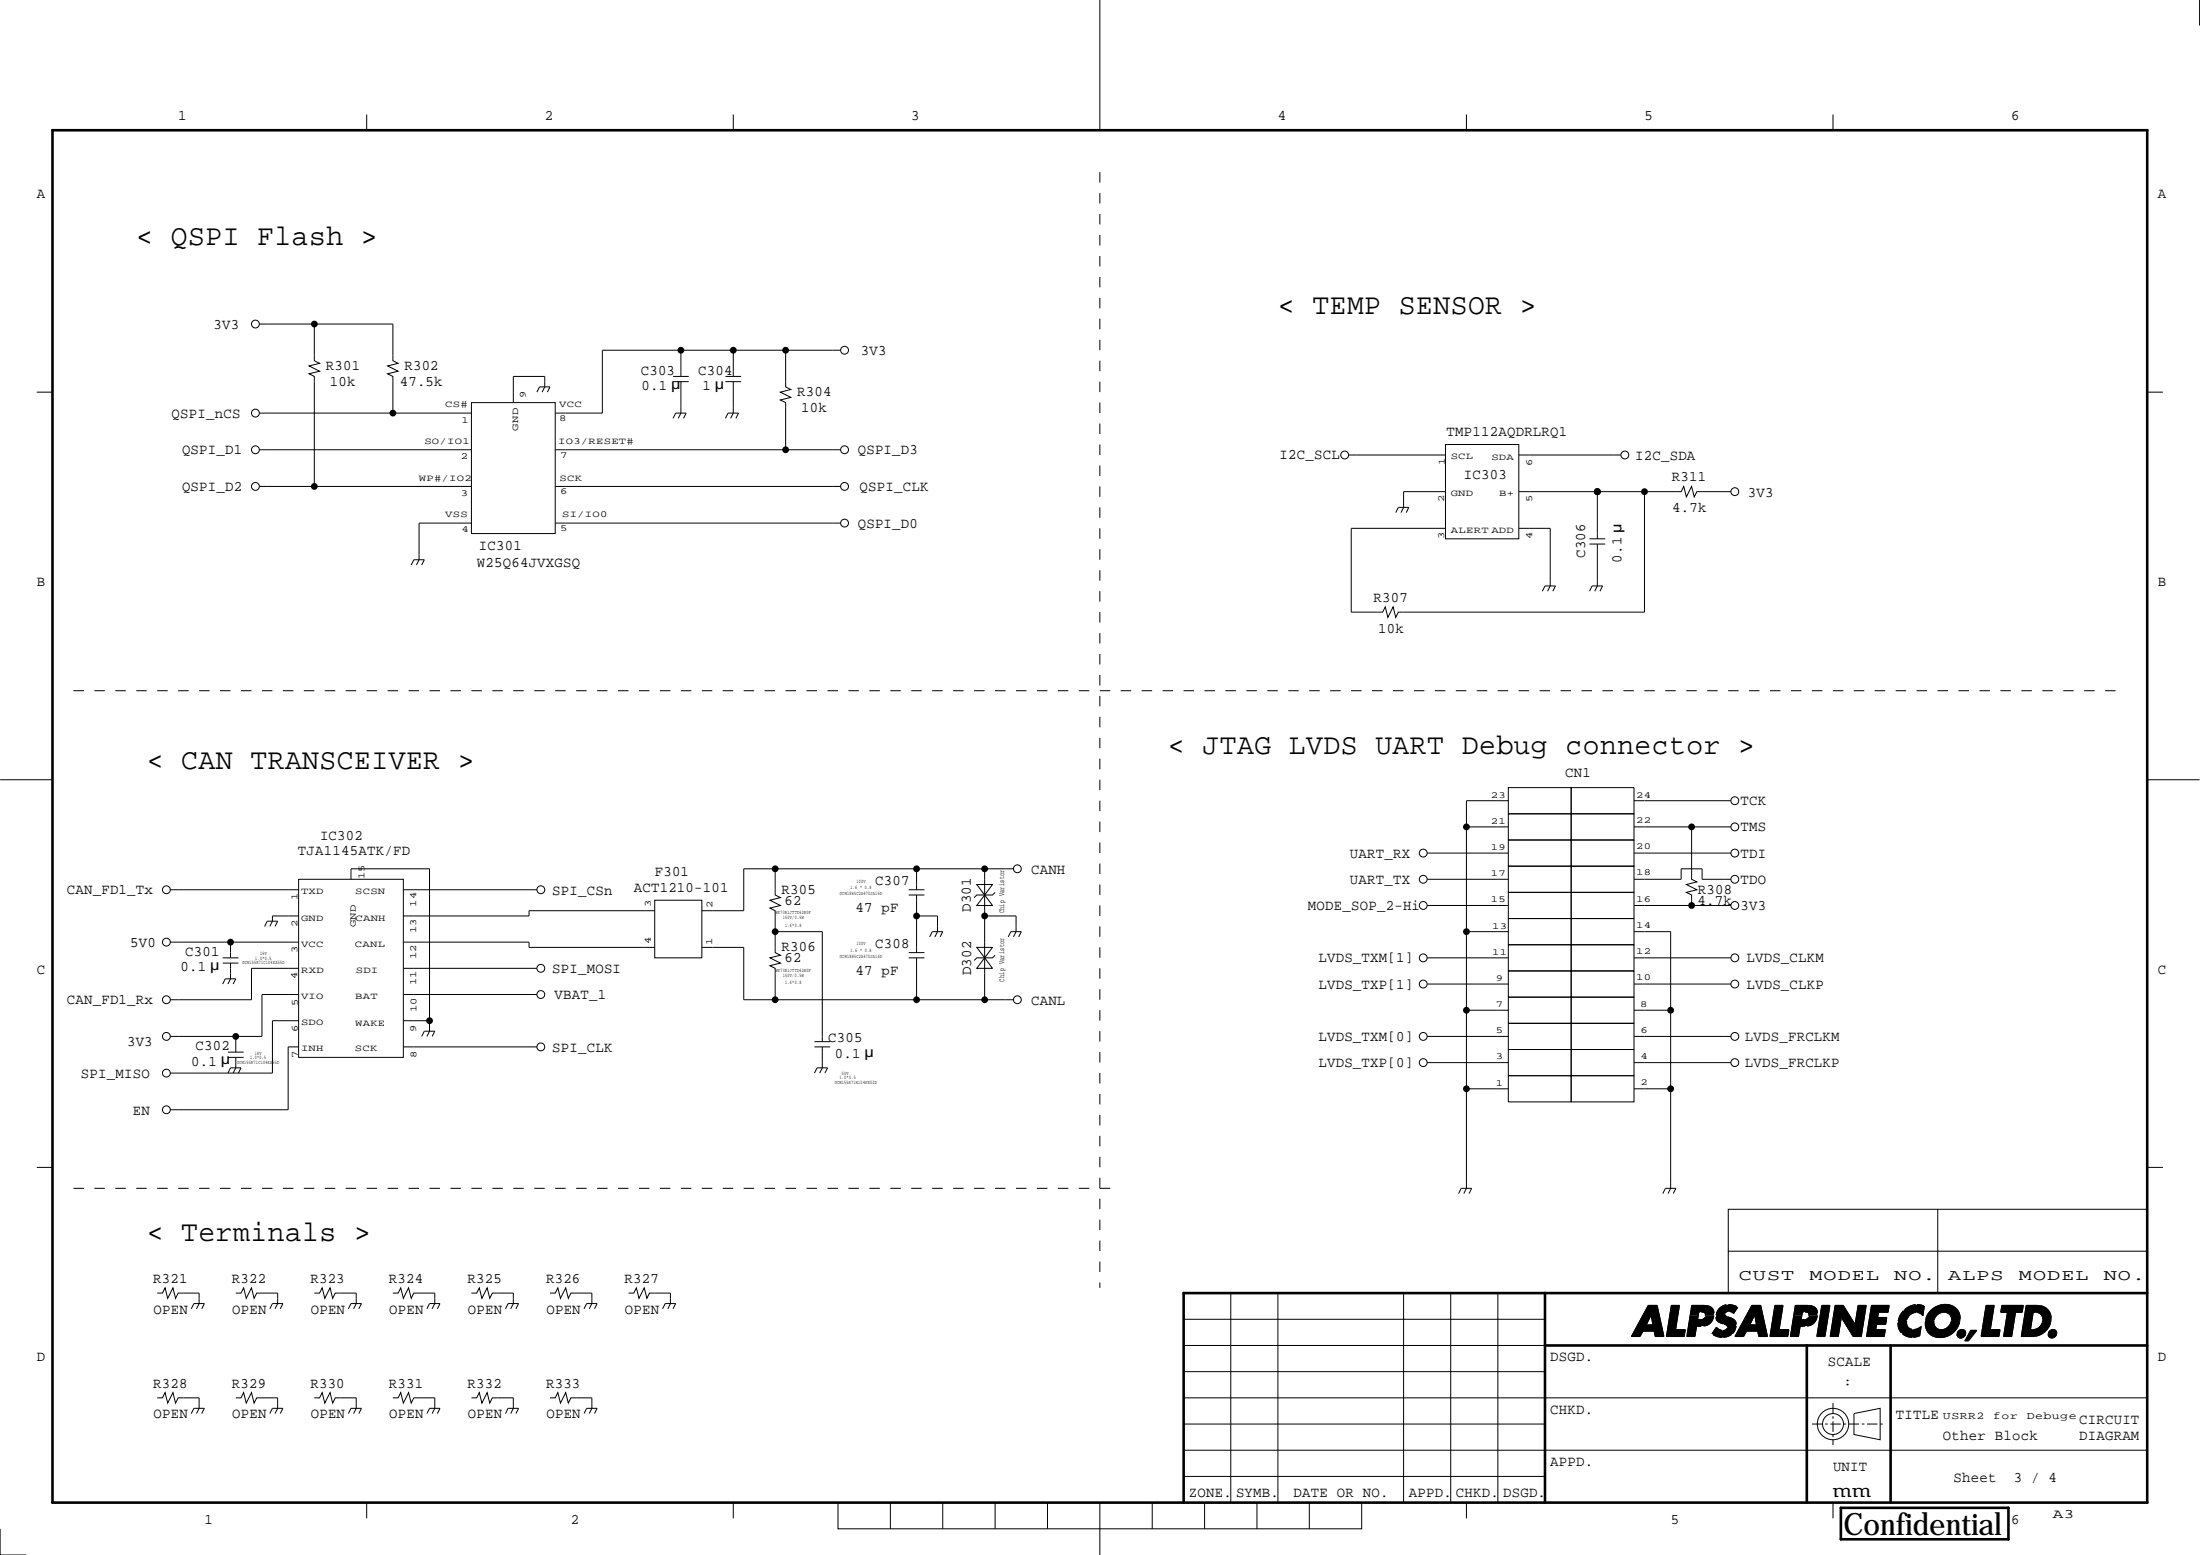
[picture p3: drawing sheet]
<svg xmlns="http://www.w3.org/2000/svg" width="297mm" height="210mm" viewBox="0 0 297 210" stroke-linecap="round" stroke-linejoin="round" font-family="sans-serif">
<g fill="#000">
<path d="M7 17.4h.2l.1 .2v185.2l-.2 .2-.2-.2v-185.2zM6.9 17.5l.2-.1h282.8l.2 .2-.2 .2h-282.8l-.2-.1zM289.8 17.4h.2l.1 .2v185.2l-.2 .2-.2-.2v-185.2zM159.7 174.5l.1-.1 .2 .1v28.3l-.2 .2-.2-.2zM159.7 174.4h130.2l.2 .1-.2 .2h-130.1l-.2-.2zM208.5 174.4h.2l.1 .1v28.3l-.2 .2-.2-.2v-28.3zM222.5 176.2h1.2l.5 2h-1.1l-.2-.7-.3 .7h-1.1zM228.4 176.2h1.7a1.11 1.11 0 0 1 1.3 1.4h-1.1l-.1-.3-.1-.1-.7-.1-.1 .5h-1.1zM236.5 176.2h1.2l.5 2h-1.2l-.1-.7-.3 .7h-1.1zM242.4 176.2h1.7a1.11 1.11 0 0 1 1.3 1.4h-1.2v-.3l-.1-.1-.7-.1-.1 .5h-1.1zM260.8 176.8a2.35 2.35 0 0 1 3.7 .4l.1 .6v.5h-1.1a1.09 1.09 0 0 0-.7-1.1 1.09 1.09 0 0 0-1.3 .3l-.3 .4-.1 .4h-1.1a2.4 2.4 0 0 1 .8-1.5zM273.6 176.2a3.5 3.5 0 0 1 2.7 .4 1.75 1.75 0 0 1 .6 1.7h-1.1a.99 .99 0 0 0-1.3-1.2l-.2 1.2h-1.1z"/>
<path d="M208.4 181.5l.2-.1h81.3l.2 .2-.2 .2h-81.3l-.2-.1zM221.5 178.2h1.1l-.3 .6h.9l-.1-.6h1.1l.5 2.2h-1.2l-.2-.7h-1.5l-.4 .7h-1.1zM225.7 176.2h1.1l-.6 3.3h1.3l-.1 .9h-2.4zM228.2 177.6h1.1l-.1 .5a.76 .76 0 0 0 1.1-.5h1.1a1.54 1.54 0 0 1-1.7 1.4h-.6l-.3 1.4h-1zM232.1 176.7a2.05 2.05 0 0 1 2.5-.3l-.5 .9a.69 .69 0 0 0-1.2 .1 1.03 1.03 0 0 0 .9 .5 1.18 1.18 0 0 1 .2 2 2.17 2.17 0 0 1-2.9 .1l.6-.8a.85 .85 0 0 0 1.5 0l-.1-.4a1.76 1.76 0 0 1-1.4-.8l.1-.8zM235.5 178.2h1.1l-.4 .6h1l-.2-.6h1.2l.4 2.2h-1.1l-.2-.7h-1.5l-.4 .7h-1.1zM239.6 176.2h1.1l-.5 3.3h1.3l-.1 .9h-2.4zM242.2 177.6h1.1l-.1 .5a.76 .76 0 0 0 1-.5h1.2a1.53 1.53 0 0 1-1.7 1.4h-.7l-.2 1.4h-1.1zM243.9 181.5h.1l.1 .1v21.2l-.1 .2-.2-.2v-21.2zM246 176.2h1.1l-.7 4.2h-1.1zM247.8 176.2h1.1l1.6 2.6 .4-2.6h1.1l-.7 4.2h-1.1l-1.6-2.6-.4 2.6h-1.1zM252.7 176.2h2.4l-.2 .9h-1.3l-.1 .7h1.2l-.1 1h-1.2l-.1 .7h1.3l-.2 .9h-2.4z"/>
<path d="M255.1 181.5l.2-.1 .1 .2v21.2l-.1 .2-.2-.2zM257 176.9a2.46 2.46 0 0 1 2.8-.6l-.2 1.3a1.25 1.25 0 0 0-1.8-.1 1.25 1.25 0 0 0 0 1.8 1.32 1.32 0 0 0 1.6-.3l-.2 1.3a2.01 2.01 0 0 1-2.6-.5 2.01 2.01 0 0 1 .2-2.7zM260 178.3h1.1a1.1 1.1 0 0 0 .8 1.2 1.1 1.1 0 0 0 1.3-.5l.3-.7h1.1a2.59 2.59 0 0 1-4.2 1.6 1.99 1.99 0 0 1-.4-1.6zM264.4 179.7a.56 .56 0 0 1 1 .1 .56 .56 0 0 1-.5 .8 .52 .52 0 0 1-.6-.3 .52 .52 0 0 1 .1-.6zM266.1 179.6h.8l-1.1 1.4h-.5zM268.2 176.2h1l-.5 3.3h1.3l-.1 .9h-2.4zM270.3 176.2h2.9l-.2 .9h-.9l-.5 3.3h-1.1l.5-3.3h-.9zM273.2 178.3h1.1l-.2 1.2a1.4 1.4 0 0 0 1.7-1.2h1.1a2.57 2.57 0 0 1-2.4 2.1h-1.6zM276.7 179.7a.56 .56 0 0 1 1 .1 .56 .56 0 0 1-.5 .8 .52 .52 0 0 1-.6-.3 .52 .52 0 0 1 .1-.6zM6.9 202.7h.2h282.8l.2 .1-.2 .2h-282.8l-.2-.1zM248.4 203.5l.2-.1 .1 .1v4.3l-.2 .2-.1-.2zM248.4 203.5l.1-.1h22.7l.2 .1-.2 .2h-22.7l-.1-.1z"/>
<path d="M248.4 207.7l.1-.1h22.7l.2 .2-.2 .2h-22.7l-.1-.1zM271.1 203.4h.2l.1 .1v4.3l-.2 .2-.2-.2v-4.3z"/>
<circle cx="42.4" cy="43.7" r=".46"/>
<circle cx="53" cy="55.8" r=".46"/>
<circle cx="91.9" cy="47.3" r=".46"/>
<circle cx="99" cy="47.3" r=".46"/>
<circle cx="106.1" cy="47.3" r=".46"/>
<circle cx="42.4" cy="65.7" r=".46"/>
<circle cx="106.1" cy="60.7" r=".46"/>
<circle cx="215.7" cy="66.4" r=".46"/>
<circle cx="222" cy="66.4" r=".46"/>
<circle cx="104.7" cy="117.3" r=".46"/>
<circle cx="123.8" cy="117.3" r=".46"/>
<circle cx="132.9" cy="117.3" r=".46"/>
<circle cx="198" cy="111.6" r=".46"/>
<circle cx="228.4" cy="111.6" r=".46"/>
<circle cx="31.1" cy="127.2" r=".46"/>
<circle cx="31.8" cy="139.9" r=".46"/>
<circle cx="58" cy="137.8" r=".46"/>
<circle cx="104.7" cy="135" r=".46"/>
<circle cx="104.7" cy="125.8" r=".46"/>
<circle cx="123.8" cy="135" r=".46"/>
<circle cx="123.8" cy="123.6" r=".46"/>
<circle cx="132.9" cy="123.6" r=".46"/>
<circle cx="132.9" cy="135" r=".46"/>
<circle cx="198" cy="125.8" r=".46"/>
<circle cx="198" cy="136.4" r=".46"/>
<circle cx="225.6" cy="136.4" r=".46"/>
<circle cx="228.4" cy="122.2" r=".46"/>
<circle cx="198" cy="147" r=".46"/>
<circle cx="225.6" cy="147" r=".46"/>
</g>
<g fill="none" stroke="#000" stroke-width=".14">
<path d="M148.5 -.1v17.7M297 0v3.4M49.5 15.5v2.1M99 15.5v2.1M198 15.5v2.1M247.5 15.5v2.1M148.5 23.2v1.5M148.5 26.1v1.4M148.5 28.9v1.4M148.5 31.7v1.4M148.5 34.5v1.5M148.5 37.4v1.4"/>
<path d="M5 52.9h2.1M35 43.7h18v5l.8 .3-1.5 .4 1.5 .7-1.5 .4 .7 .3v5M35 55.8h28.7M42.4 43.7v5l.7 .3-1.4 .4 1.4 .7-1.4 .4 .7 .3v14.9M63.7 54.3h11.3v17.7h-11.3zM72.5 52.9l.3-.7h1.5l-.4 .7M73.2 52.9l.4-.7v-1.4h-4.3v3.5M90.9 56.5l.3-.7h1.4l-.3 .7M90.9 50.8h2.1M90.9 51.5h2.1M91.9 47.3v3.5M91.9 51.5v4.3l-.3 .7"/>
<path d="M97.9 56.5l.4-.7h1.4l-.3 .7M97.9 50.8h2.2M97.9 51.5h2.2M99 47.3v3.5M99 51.5v4.3l-.3 .7M106.1 47.3v4.9l.7 .4-1.4 .3 1.4 .7-1.4 .4 .7 .3v6.4M113.5 47.3h-32.2v8.5h-6.3M148.5 40.2v1.4M148.5 43v1.4M148.5 45.9v1.4M148.5 48.7v1.4M148.5 51.5v1.4"/>
<path d="M148.5 54.3v1.5M148.5 57.2v1.4M289.9 52.9h2.1M35 60.7h28.7M35 65.7h28.7M55.5 76.3l.4-.7h1.4l-.4 .7M63.7 70.6h-7.1v5l-.4 .7M75 60.7h38.5M75 65.7h38.5M75 70.6h38.5M148.5 60v1.4M148.5 62.8v1.4"/>
<path d="M148.5 65.7v1.4M148.5 68.5v1.4M148.5 71.3v1.4M148.5 74.1v1.5M148.5 77v1.4M148.5 79.8v1.4M182.1 61.4h13.1M188.4 69.2l.4-.7h1.4l-.3 .7M195.2 60h9.9v12.7h-9.9zM195.2 66.4h-5.7v2.1l-.3 .7M205.1 66.4h21.9l.3-.7 .4 1.4 .7-1.4 .4 1.4 .3-.7h4.6M205.1 61.4h13.8"/>
<path d="M205.1 71.3h4.2v7.8l-.3 .7M208.2 79.8l.4-.7h1.4l-.3 .7M214.6 72.7h2.1M214.6 73.4h2.1M214.6 79.8l.4-.7h1.4l-.4 .7M215.7 66.4v6.3M215.7 73.4v5.7l-.4 .7M222 66.4v16.2h-33.2l-.4 .7-.3-1.4-.7 1.4-.4-1.4-.3 .7h-4.3v-11.3h12.8M9.9 93.2h1.4M12.7 93.2h1.5M15.6 93.2h1.4M18.4 93.2h1.4"/>
<path d="M21.2 93.2h1.4M24.1 93.2h1.4M26.9 93.2h1.4M29.7 93.2h1.4M32.5 93.2h1.5M35.4 93.2h1.4M38.2 93.2h1.4M41 93.2h1.4M43.9 93.2h1.4M46.7 93.2h1.4M49.5 93.2h1.4M52.3 93.2h1.4"/>
<path d="M55.2 93.2h1.4M58 93.2h1.4M60.8 93.2h1.4M63.6 93.2h1.5M66.5 93.2h1.4M69.3 93.2h1.4M72.1 93.2h1.4M75 93.2h1.4M77.8 93.2h1.4M80.6 93.2h1.4M83.4 93.2h1.5M86.3 93.2h1.4"/>
<path d="M89.1 93.2h1.4M91.9 93.2h1.4M94.8 93.2h1.4M97.6 93.2h1.4M100.4 93.2h1.4M103.2 93.2h1.5M106.1 93.2h1.4M108.9 93.2h1.4M111.7 93.2h1.4M114.6 93.2h1.4M117.4 93.2h1.4M120.2 93.2h1.4"/>
<path d="M123 93.2h1.4M125.9 93.2h1.4M128.7 93.2h1.4M131.5 93.2h1.4M134.3 93.2h1.5M137.2 93.2h1.4M140 93.2h1.4M142.8 93.2h1.4M145.7 93.2h1.4M148.5 93.2h1.4M148.5 82.6v1.4M148.5 85.5v1.4"/>
<path d="M148.5 88.3v1.4M148.5 91.1v1.4M148.5 93.9v1.5M148.5 96.8v1.4M148.5 99.6v1.4M151.3 93.2h1.4M154.1 93.2h1.5M157 93.2h1.4M159.8 93.2h1.4M162.6 93.2h1.4M165.5 93.2h1.4M168.3 93.2h1.4"/>
<path d="M171.1 93.2h1.4M173.9 93.2h1.5M176.8 93.2h1.4M179.6 93.2h1.4M182.4 93.2h1.4M185.3 93.2h1.4M188.1 93.2h1.4M190.9 93.2h1.4M193.7 93.2h1.4M196.6 93.2h1.4M199.4 93.2h1.4M202.2 93.2h1.4"/>
<path d="M205 93.2h1.5M207.9 93.2h1.4M210.7 93.2h1.4M213.5 93.2h1.4M216.4 93.2h1.4M219.2 93.2h1.4M222 93.2h1.4M224.8 93.2h1.5M227.7 93.2h1.4M230.5 93.2h1.4M233.3 93.2h1.4M236.2 93.2h1.4"/>
<path d="M239 93.2h1.4M241.8 93.2h1.4M244.6 93.2h1.5M247.5 93.2h1.4M250.3 93.2h1.4M253.1 93.2h1.4M256 93.2h1.4M258.8 93.2h1.4M261.6 93.2h1.4M264.4 93.2h1.4M267.3 93.2h1.4M270.1 93.2h1.4"/>
<path d="M272.9 93.2h1.4M275.7 93.2h1.5M278.6 93.2h1.4M281.4 93.2h1.4M284.2 93.2h1.4M0 105.3h7.1M40.3 118.7h14.2v24h-14.2zM47.4 118.7v-1.4h10.6v21.9l-.4 .7M104.7 117.3v3.5l.7 .4-1.4 .3 1.4 .7-1.4 .4 .7 .3v5.7l.7 .3-1.4 .4 1.4 .7-1.4 .4 .7 .3v4.3M123.8 117.3v2.8M131.9 119.4h2.1l-1.1 1.4zM132.9 117.3v17.7"/>
<path d="M136.8 117.3h-36.4v5.6h-5.6M148.5 102.4v1.4M148.5 105.2v1.5M148.5 108.1v1.4M148.5 110.9v1.4M148.5 113.7v1.4M148.5 116.6v1.4M148.5 119.4v1.4M192.7 118.7h11M192.7 115.2h11M198 111.6h5.7M203.7 106.3h8.4v3.6h-8.4z"/>
<path d="M203.7 109.9h8.4v3.5h-8.4zM203.7 116.9h8.4v3.6h-8.4zM203.7 113.4h8.4v3.5h-8.4zM203.7 108.1h-5.7v52.3l-.4 .7M212.1 116.9h8.5v3.6h-8.5zM212.1 106.3h8.5v3.6h-8.5zM212.1 109.9h8.5v3.5h-8.5zM212.1 113.4h8.5v3.5h-8.5zM220.6 118.7h6.4v-1.4h2.8v1.4h3.9M220.6 115.2h13.1M220.6 111.6h13.1M220.6 108.1h13.1"/>
<path d="M228.4 111.6v7.1l.7 .3-1.4 .4 1.4 .7-1.4 .4 .7 .3v1.4M289.9 105.3h7.1M23 127.2h17.3M23 120.1h17.3M30.1 132.8l.3-.7h1.4l-.3 .7M30.1 129.3h2.1M30.1 130h2.1M31.1 127.2v2.1M31.1 130v2.1l-.3 .7M31.8 139.9v2.1M35.7 125.1l.4-.8h1.4l-.4 .8M40.3 134.2h-4.9v5.7h-12.4"/>
<path d="M40.3 130.7h-6.3v4.3h-11M40.3 123.6h-3.5v.7l-.4 .8M40.3 137.8h-3.5v7.1h-13.8M54.5 127.2h16.9v.7h17M54.5 120.1h18M54.5 134.2h18M54.5 130.7h18M54.5 137.8h3.5M56.9 139.9l.4-.7h1.4l-.4 .7M88.4 121.5h6.4v7.8h-6.4zM88.4 122.9h-17v.7h-16.9M94.8 127.9h5.6v7.1h36.4"/>
<path d="M104.7 125.8h6.3v14.8M122.7 120.1h2.1M122.7 120.8h2.1M122.7 129.3h2.1M122.7 128.6h2.1M123.8 120.8v7.8M123.8 129.3v5.7M123.8 123.6h2.8v2.2l-.4 .7M125.5 126.5l.4-.7h1.4l-.4 .7M131.9 127.9h2.1l-1.1 1.4zM132.9 120.8l1.1 1.4h-2.1zM132.9 129.3l1.1 1.4h-2.1z"/>
<path d="M132.9 123.6h4.3v2.2l-.4 .7M134.4 120.5l-.4 .3h-2.1l-.4 .4M134.4 128.9l-.4 .4h-2.1l-.4 .4M136.1 126.5l.4-.7h1.4l-.4 .7M148.5 122.2v1.4M148.5 125v1.5M148.5 127.9v1.4M148.5 130.7v1.4M148.5 133.5v1.4M148.5 136.4v1.4M148.5 139.2v1.4M192.7 139.9h11"/>
<path d="M192.7 129.3h11M192.7 132.8h11M192.7 122.2h11M198 125.8h5.7M198 136.4h5.7M203.7 124h8.4v3.5h-8.4zM203.7 134.6h8.4v3.5h-8.4zM203.7 120.5h8.4v3.5h-8.4zM203.7 131.1h8.4v3.5h-8.4zM203.7 127.5h8.4v3.6h-8.4zM203.7 138.1h8.4v3.6h-8.4zM212.1 131.1h8.5v3.5h-8.5z"/>
<path d="M212.1 120.5h8.5v3.5h-8.5zM212.1 134.6h8.5v3.5h-8.5zM212.1 124h8.5v3.5h-8.5zM212.1 138.1h8.5v3.6h-8.5zM212.1 127.5h8.5v3.6h-8.5zM220.6 139.9h13.1M220.6 125.8h5v34.6l-.4 .7M220.6 129.3h13.1M220.6 132.8h13.1M220.6 122.2h13.1M220.6 136.4h5M5 157.6h2.1"/>
<path d="M30.8 144.9l.3-.8h1.4l-.3 .8M30.8 142h2.1M30.8 142.7h2.1M31.8 142.7v1.4l-.3 .8M40.3 141.3h-1.4v8.5h-15.9M54.5 141.3h18M110 144.9l.3-.8h1.4l-.3 .8M110 141.3h2.1M110 140.6h2.1M111 141.3v2.8l-.3 .8M148.5 142v1.4M148.5 144.8v1.5"/>
<path d="M148.5 147.7v1.4M148.5 150.5v1.4M148.5 153.3v1.4M148.5 156.2v1.4M148.5 159v1.4h1.4M192.7 143.4h11M198 147h5.7M203.7 145.2h8.4v3.5h-8.4zM203.7 141.7h8.4v3.5h-8.4zM212.1 145.2h8.5v3.5h-8.5zM212.1 141.7h8.5v3.5h-8.5zM220.6 143.4h13.1"/>
<path d="M220.6 147h5M289.9 157.6h2.1M9.9 160.4h1.4M12.7 160.4h1.5M15.6 160.4h1.4M18.4 160.4h1.4M21.2 160.4h1.4M21.2 174.5h.7l.4-.7 .3 1.5 .7-1.5 .4 1.5 .4-.8h2.8v1.5l-.4 .7M24.1 160.4h1.4M25.8 176.7l.4-.7h1.4l-.4 .7M26.9 160.4h1.4M29.7 160.4h1.4"/>
<path d="M31.8 174.5h.7l.4-.7 .3 1.5 .8-1.5 .3 1.5 .4-.8h2.8v1.5l-.4 .7M32.5 160.4h1.5M35.4 160.4h1.4M36.4 176.7l.4-.7h1.4l-.4 .7M38.2 160.4h1.4M41 160.4h1.4M42.4 174.5h.7l.4-.7 .4 1.5 .7-1.5 .3 1.5 .4-.8h2.8v1.5l-.4 .7M43.9 160.4h1.4M46.7 160.4h1.4M47 176.7l.4-.7h1.4l-.4 .7M49.5 160.4h1.4M52.3 160.4h1.4"/>
<path d="M53 174.5h.8l.3-.7 .4 1.5 .7-1.5 .3 1.5 .4-.8h2.8v1.5l-.4 .7M55.2 160.4h1.4M57.6 176.7l.4-.7h1.4l-.3 .7M58 160.4h1.4M60.8 160.4h1.4M63.6 160.4h1.5M63.7 174.5h.7l.3-.7 .4 1.5 .7-1.5 .3 1.5 .4-.8h2.8v1.5l-.3 .7M66.5 160.4h1.4M68.2 176.7l.4-.7h1.4l-.3 .7M69.3 160.4h1.4M72.1 160.4h1.4M74.3 174.5h.7l.3-.7 .4 1.5 .7-1.5 .3 1.5 .4-.8h2.8v1.5l-.3 .7"/>
<path d="M75 160.4h1.4M77.8 160.4h1.4M78.9 176.7l.3-.7h1.4l-.3 .7M80.6 160.4h1.4M83.4 160.4h1.5M84.9 174.5h.7l.3-.7 .4 1.5 .7-1.5 .3 1.5 .4-.8h2.8v1.5l-.3 .7M86.3 160.4h1.4M89.1 160.4h1.4M89.5 176.7l.3-.7h1.4l-.3 .7M91.9 160.4h1.4M94.8 160.4h1.4M97.6 160.4h1.4"/>
<path d="M100.4 160.4h1.4M103.2 160.4h1.5M106.1 160.4h1.4M108.9 160.4h1.4M111.7 160.4h1.4M114.6 160.4h1.4M117.4 160.4h1.4M120.2 160.4h1.4M123 160.4h1.4M125.9 160.4h1.4M128.7 160.4h1.4M131.5 160.4h1.4"/>
<path d="M134.3 160.4h1.5M137.2 160.4h1.4M140 160.4h1.4M142.8 160.4h1.4M145.7 160.4h1.4M148.5 161.8v1.4M148.5 164.6v1.5M148.5 167.5v1.4M148.5 170.3v1.4M148.5 173.1v.7M159.8 178.1h48.8M166.2 174.5v28.3"/>
<path d="M172.5 174.5v28.3M189.5 174.5v28.3M195.9 174.5v28.3M196.9 161.1l.4-.7h1.4l-.4 .7M202.2 174.5v28.3M222.5 176.2h1.2l1 4.2h-1.2l-.2-.7h-1.5l-.4 .7h-1.1zM222.9 177.5l.3 1.3h-.9zM224.5 161.1l.4-.7h1.4l-.4 .7M225.7 176.2h1.1l-.6 3.3h1.3l-.1 .9h-2.4zM229.6 177.1h-.2l-.2 1a.9 .9 0 0 0 1-.3M229.7 177.1l.5 .1 .1 .4M231.4 177.6a1.5 1.5 0 0 1-1.4 1.4"/>
<path d="M231.4 177.3a1.09 1.09 0 0 0-1.3-1.1h-1.7l-.6 4.2h1l.3-1.4h.6M231.7 177.8a.95 .95 0 0 0 1 .9M232.5 179.6l-.4-.1-.4-.3-.6 .8M232.7 178.7l.4 .2 .1 .3M232.9 177.4v.2l.3 .1M233.1 176.1a1.64 1.64 0 0 0-1.4 1.4M233.2 179.3l-.2 .2-.4 .1M233.3 177.8a1.17 1.17 0 0 1 1.1 1M233.4 176.1l1.1 .3M233.4 177l-.3 .1-.2 .2M234.4 179l-.2 .6-.3 .4M234.6 176.4l-.5 .9-.6-.3"/>
<path d="M236.5 176.2h1.2l.9 4.2h-1.1l-.2-.7h-1.5l-.4 .7h-1.1zM236.9 177.5h.1M236.9 177.5l.3 1.3h-1zM239.6 176.2h1.1l-.5 3.3h1.3l-.1 .9h-2.4zM243.5 177.1h-.1l-.2 1a.9 .9 0 0 0 1-.3M243.7 177.1l.5 .1v.4M245.4 177.6a1.5 1.5 0 0 1-1.4 1.4M245.4 177.3a1.09 1.09 0 0 0-1.3-1.1h-1.7l-.7 4.2h1.1l.2-1.4h.7M246 176.2h1.1l-.7 4.2h-1.1zM247.8 176.2h1.1l1.6 2.6 .4-2.6h1.1l-.7 4.2h-1.1l-1.6-2.6-.4 2.6h-1.1zM250.5 178.8h.1M252.7 176.2h2.4l-.2 .9h-1.3l-.1 .7h1.2l-.1 1h-1.2l-.1 .7h1.3l-.2 .9h-2.4z"/>
<path d="M256.3 178.5l.1 .9 .3 .5M257 176.9l-.4 .6-.3 .8M257.4 178.3l.1 .7 .3 .3 .3 .1M258.6 176.1l-.9 .3-.5 .4M258.7 177.2l-.6 .2-.4 .3-.2 .4M258.9 176.1l.8 .2M259.3 179.1l-.5 .3-.4 .1M259.4 179l-.2 1.3-.9 .2M259.8 176.3l-.2 1.3-.2-.3-.5-.1M260 178a2.57 2.57 0 0 1 4.3-1.2 2.5 2.5 0 0 1-1.6 3.7 1.95 1.95 0 0 1-2.7-2M261.1 178.1a1.22 1.22 0 0 1 1.1-1 1.22 1.22 0 0 1 1.3 .8 1.31 1.31 0 0 1-.7 1.4 1.31 1.31 0 0 1-1.5-.3l-.2-.6M261.6 163.2v11.3"/>
<path d="M263.5 178.1a1.14 1.14 0 0 0-.9-1 1.14 1.14 0 0 0-1.3 .6 1.1 1.1 0 0 0 .2 1.6 1.1 1.1 0 0 0 1.6-.3l.4-.6M264.3 180a.56 .56 0 0 1 .7-.5 .56 .56 0 0 1 .3 .8 .55 .55 0 0 1-.6 .3 .55 .55 0 0 1-.5-.5M264.6 178a2.04 2.04 0 0 0-3.1-1.7 2.33 2.33 0 0 0-.8 3.9 2.64 2.64 0 0 0 3.9-1.7M265.4 180a.56 .56 0 0 0-.9-.3 .56 .56 0 0 0 .2 .9l.5-.2 .2-.3M266.1 179.6h.8l-1.1 1.4h-.5zM268.2 176.2h1l-.5 3.3h1.3l-.1 .9h-2.4zM270.3 176.2h2.9l-.2 .9h-.9l-.5 3.3h-1.1l.5-3.3h-.9zM275 177.2a1.08 1.08 0 0 1 .8 .8 1.08 1.08 0 0 1-.3 1l-.4 .3-.5 .2M275.5 176.3a1.9 1.9 0 0 1 .9 3.2 2.62 2.62 0 0 1-1.5 .9M275.8 178a.99 .99 0 0 0-1.3-.9l-.4 2.4a1.41 1.41 0 0 0 1.6-.9M276.6 180a.56 .56 0 0 1 .7-.5 .56 .56 0 0 1 .3 .8 .55 .55 0 0 1-.6 .3 .55 .55 0 0 1-.5-.5M276.9 177.9a1.74 1.74 0 0 0-1.8-1.7h-1.5l-.7 4.2a3.8 3.8 0 0 0 3.2-.6l.5-.7 .2-.4"/>
<path d="M277.7 180a.56 .56 0 0 0-.9-.3 .56 .56 0 0 0 .2 .9l.5-.2 .2-.3M289.9 163.2h-56.6v5.7M289.9 168.9h-56.6v5.6M21.2 188.7h.7l.4-.7 .3 1.4 .7-1.4 .4 1.4 .4-.7h2.8v1.4l-.4 .7M25.8 190.8l.4-.7h1.4l-.4 .7M31.8 188.7h.7l.4-.7 .3 1.4 .8-1.4 .3 1.4 .4-.7h2.8v1.4l-.4 .7M36.4 190.8l.4-.7h1.4l-.4 .7M42.4 188.7h.7l.4-.7 .4 1.4 .7-1.4 .3 1.4 .4-.7h2.8v1.4l-.4 .7M47 190.8l.4-.7h1.4l-.4 .7M53 188.7h.8l.3-.7 .4 1.4 .7-1.4 .3 1.4 .4-.7h2.8v1.4l-.4 .7M57.6 190.8l.4-.7h1.4l-.3 .7M63.7 188.7h.7l.3-.7 .4 1.4 .7-1.4 .3 1.4 .4-.7h2.8v1.4l-.3 .7"/>
<path d="M68.2 190.8l.4-.7h1.4l-.3 .7M74.3 188.7h.7l.3-.7 .4 1.4 .7-1.4 .3 1.4 .4-.7h2.8v1.4l-.3 .7M78.9 190.8l.3-.7h1.4l-.3 .7M159.8 192.2h48.8M159.8 195.8h130.1M159.8 188.7h130.1M159.8 181.6h48.8M159.8 199.3h48.8M159.8 185.2h48.8M231.3 180.2l.7 .2 .5 .1M233.8 180.1l-.5 .3-.6 .1M244.7 192.2h1.4"/>
<path d="M246.4 192.2h.4M247.1 192.2h1.4M247.5 189.4v1.4M247.5 191.2v.3M247.5 191.9v1.4M247.5 193.6v.4M247.5 194.3v.8M248.9 192.2h.4M249.6 192.2h1.4M250.3 190.8l3.6-.7v4.2l-3.6-.7zM251.4 192.2h.3M252.1 192.2h1.4"/>
<path d="M253.8 192.2h.4M254.6 192.2h.1M256.9 180l.7 .4 .6 .1M0 206.4v3.5h3.6M49.5 202.8v2.2M99 202.8v2.2M113.1 202.8v3.6h70.8v-3.6M120.2 202.8v3.6M127.3 202.8v3.6M134.4 202.8v3.6M141.4 202.8v3.6M148.5 202.8v7.1"/>
<path d="M155.6 202.8v3.6M162.6 202.8v3.6M169.7 202.8v3.6M176.8 202.8v3.6M198 202.8v2.2M247.5 202.8v2.2"/>
<circle cx="34.5" cy="43.7" r=".53"/>
<circle cx="34.5" cy="55.8" r=".53"/>
<circle cx="114" cy="47.3" r=".53"/>
<circle cx="34.5" cy="60.7" r=".53"/>
<circle cx="34.5" cy="65.7" r=".53"/>
<circle cx="114" cy="65.7" r=".53"/>
<circle cx="114" cy="70.6" r=".53"/>
<circle cx="114" cy="60.7" r=".53"/>
<circle cx="181.6" cy="61.4" r=".53"/>
<circle cx="219.4" cy="61.4" r=".53"/>
<circle cx="234.2" cy="66.4" r=".53"/>
<circle cx="137.4" cy="117.3" r=".53"/>
<circle cx="192.2" cy="118.7" r=".53"/>
<circle cx="192.2" cy="115.2" r=".53"/>
<circle cx="234.2" cy="108.1" r=".53"/>
<circle cx="234.2" cy="115.2" r=".53"/>
<circle cx="234.2" cy="118.7" r=".53"/>
<circle cx="234.2" cy="111.6" r=".53"/>
<circle cx="22.5" cy="135" r=".53"/>
<circle cx="22.5" cy="127.2" r=".53"/>
<circle cx="22.5" cy="139.9" r=".53"/>
<circle cx="22.5" cy="120.1" r=".53"/>
<circle cx="73" cy="130.7" r=".53"/>
<circle cx="73" cy="120.1" r=".53"/>
<circle cx="73" cy="134.2" r=".53"/>
<circle cx="137.4" cy="135" r=".53"/>
<circle cx="192.2" cy="129.3" r=".53"/>
<circle cx="192.2" cy="139.9" r=".53"/>
<circle cx="192.2" cy="122.2" r=".53"/>
<circle cx="192.2" cy="132.8" r=".53"/>
<circle cx="234.2" cy="132.8" r=".53"/>
<circle cx="234.2" cy="129.3" r=".53"/>
<circle cx="234.2" cy="122.2" r=".53"/>
<circle cx="234.2" cy="139.9" r=".53"/>
<circle cx="22.5" cy="144.9" r=".53"/>
<circle cx="22.5" cy="149.8" r=".53"/>
<circle cx="73" cy="141.3" r=".53"/>
<circle cx="192.2" cy="143.4" r=".53"/>
<circle cx="234.2" cy="143.4" r=".53"/>
<circle cx="247.5" cy="192.2" r="2.12"/>
<circle cx="247.5" cy="192.2" r="1.41"/>
</g>
<text font-size="4.2" x="248.9" y="207.2">Confidential</text>
<g font-size="4">
<text x="18.4" y="33.1">&lt; QSPI Flash &gt;</text>
<text x="172.5" y="42.3">&lt; TEMP SENSOR &gt;</text>
<text x="157.7" y="101.7">&lt; JTAG LVDS UART Debug connector &gt;</text>
<text x="19.8" y="103.8">&lt; CAN TRANSCEIVER &gt;</text>
<text x="19.8" y="167.5">&lt; Terminals &gt;</text>
</g>
<text font-size="2.8" x="247.5" y="202.1">mm</text>
<g font-size="2.1">
<text x="234.8" y="172.8">CUST</text>
<text x="244.3" y="172.8">MODEL</text>
<text x="255.8" y="172.8">NO.</text>
<text x="263" y="172.8">ALPS</text>
<text x="272.6" y="172.8">MODEL</text>
<text x="284" y="172.8">NO.</text>
</g>
<g font-size="2">
<text x="24.1" y="16.2">1</text>
<text x="73.6" y="16.2">2</text>
<text x="123" y="16.2">3</text>
<text x="172.5" y="16.2">4</text>
<text x="222" y="16.2">5</text>
<text x="271.5" y="16.2">6</text>
<text x="5" y="26.8">A</text>
<text x="291.3" y="26.8">A</text>
<text x="28.8" y="44.3">3V3</text>
<text x="116.2" y="47.9">3V3</text>
<text x="44" y="49.9">R301</text>
<text x="44.5" y="52.1">10k</text>
<text x="54" y="52.1">47.5k</text>
<text x="54.6" y="49.9">R302</text>
<text x="86.5" y="50.6">C303</text>
<text x="86.6" y="52.7">0.1</text>
<text x="94.3" y="50.6">C304</text>
<text x="94.8" y="52.7">1</text>
<text x="107.6" y="53.5">R304</text>
<text x="23.2" y="56.4">QSPI_nCS</text>
<text x="108.2" y="55.7">10k</text>
<text x="195.3" y="58.8">TMP112AQDRLRQ1</text>
<text x="24.6" y="61.3">QSPI_D1</text>
<text x="115.8" y="61.3">QSPI_D3</text>
<text x="172.8" y="62">I2C_SCL</text>
<text x="197.7" y="64.7">IC303</text>
<text x="220.8" y="62.1">I2C_SDA</text>
<text x="225.7" y="65">R311</text>
<text x="24.6" y="66.3">QSPI_D2</text>
<text x="115.8" y="71.2">QSPI_D0</text>
<text x="116.1" y="66.3">QSPI_CLK</text>
<text x="225.8" y="69.1">4.7k</text>
<text x="236" y="67">3V3</text>
<text x="64.4" y="76.6">W25Q64JVXGSQ</text>
<text x="64.6" y="74.2">IC301</text>
<text x="214" y="75.3" transform="rotate(-90 214 75.3)">C306</text>
<text x="218.9" y="75.9" transform="rotate(-90 218.9 75.9)">0.1</text>
<text x="5" y="79.1">B</text>
<text x="185.4" y="81.3">R307</text>
<text x="291.3" y="79.1">B</text>
<text x="186.1" y="85.4">10k</text>
<text x="211.3" y="104.9">CN1</text>
<text x="43.2" y="113.3">IC302</text>
<text x="235" y="112.2">TMS</text>
<text x="235" y="108.7">TCK</text>
<text x="40.2" y="115.4">TJA1145ATK/FD</text>
<text x="88.4" y="118.3">F301</text>
<text x="118.2" y="119.5">C307</text>
<text x="139.2" y="117.9">CANH</text>
<text x="182.3" y="119.4">UART_TX</text>
<text x="182.3" y="115.8">UART_RX</text>
<text x="235" y="119.3">TDO</text>
<text x="235" y="115.8">TDI</text>
<text x="9" y="120.7">CAN_FD1_Tx</text>
<text x="74.6" y="120.8">SPI_CSn</text>
<text x="85.6" y="120.4">ACT1210-101</text>
<text x="105.5" y="120.6">R305</text>
<text x="105.9" y="122.1">62</text>
<text x="115.5" y="123.1">47 pF</text>
<text x="131.1" y="123.1" transform="rotate(-90 131.1 123.1)">D301</text>
<text x="176.6" y="122.8">MODE_SOP_2-Hi</text>
<text x="229.2" y="122.1">4.7k</text>
<text x="229.2" y="120.6">R308</text>
<text x="235" y="122.8">3V3</text>
<text x="5" y="131.4">C</text>
<text x="17.6" y="127.8">5V0</text>
<text x="24.4" y="131.1">0.1</text>
<text x="25" y="129.1">C301</text>
<text x="74.6" y="131.4">SPI_MOSI</text>
<text x="105.5" y="128.4">R306</text>
<text x="105.9" y="129.9">62</text>
<text x="115.5" y="131.6">47 pF</text>
<text x="118.2" y="128">C308</text>
<text x="131.1" y="131.7" transform="rotate(-90 131.1 131.7)">D302</text>
<text x="178" y="129.9">LVDS_TXM[1]</text>
<text x="235.8" y="129.9">LVDS_CLKM</text>
<text x="291.3" y="131.4">C</text>
<text x="9" y="135.6">CAN_FD1_Rx</text>
<text x="74.9" y="134.9">VBAT_1</text>
<text x="139.2" y="135.6">CANL</text>
<text x="178" y="133.4">LVDS_TXP[1]</text>
<text x="235.8" y="133.4">LVDS_CLKP</text>
<text x="17.2" y="141.2">3V3</text>
<text x="25.8" y="143.9">0.1</text>
<text x="26.4" y="141.8">C302</text>
<text x="74.6" y="142">SPI_CLK</text>
<text x="111.8" y="140.7">C305</text>
<text x="112.7" y="142.9">0.1</text>
<text x="178" y="140.5">LVDS_TXM[0]</text>
<text x="235.6" y="140.5">LVDS_FRCLKM</text>
<text x="10.9" y="145.5">SPI_MISO</text>
<text x="178" y="144">LVDS_TXP[0]</text>
<text x="235.6" y="144">LVDS_FRCLKP</text>
<text x="17.9" y="150.5">EN</text>
<text x="20.7" y="173.2">R321</text>
<text x="31.3" y="173.2">R322</text>
<text x="41.9" y="173.2">R323</text>
<text x="52.5" y="173.2">R324</text>
<text x="63.1" y="173.2">R325</text>
<text x="73.7" y="173.2">R326</text>
<text x="84.3" y="173.2">R327</text>
<text x="20.7" y="177.3">OPEN</text>
<text x="31.3" y="177.3">OPEN</text>
<text x="42" y="177.3">OPEN</text>
<text x="52.6" y="177.3">OPEN</text>
<text x="63.2" y="177.3">OPEN</text>
<text x="73.8" y="177.3">OPEN</text>
<text x="84.4" y="177.3">OPEN</text>
<text x="5" y="183.7">D</text>
<text x="209.3" y="183.7">DSGD.</text>
<text x="246.8" y="184.4">SCALE</text>
<text x="291.3" y="183.7">D</text>
<text x="20.7" y="187.3">R328</text>
<text x="20.7" y="191.5">OPEN</text>
<text x="31.3" y="187.3">R329</text>
<text x="31.3" y="191.5">OPEN</text>
<text x="41.9" y="187.3">R330</text>
<text x="42" y="191.5">OPEN</text>
<text x="52.5" y="187.3">R331</text>
<text x="52.6" y="191.5">OPEN</text>
<text x="63.1" y="187.3">R332</text>
<text x="63.2" y="191.5">OPEN</text>
<text x="73.7" y="187.3">R333</text>
<text x="73.8" y="191.5">OPEN</text>
<text x="209.3" y="190.8">CHKD.</text>
<text x="248.9" y="187.3">:</text>
<text x="256" y="191.5">TITLE</text>
<text x="209.3" y="197.9">APPD.</text>
<text x="262.3" y="194.3">Other Block</text>
<text x="280.7" y="192.2">CIRCUIT</text>
<text x="280.7" y="194.3">DIAGRAM</text>
<text x="160.5" y="202.1">ZONE.</text>
<text x="166.9" y="202.1">SYMB.</text>
<text x="174.7" y="202.1">DATE OR NO.</text>
<text x="190.2" y="202.1">APPD.</text>
<text x="196.6" y="202.1">CHKD.</text>
<text x="202.9" y="202.1">DSGD.</text>
<text x="247.5" y="198.6">UNIT</text>
<text x="263.8" y="200">Sheet</text>
<text x="271.9" y="200">3 / 4</text>
<text x="27.6" y="205.7">1</text>
<text x="77.1" y="205.7">2</text>
<text x="225.6" y="205.7">5</text>
<text x="271.5" y="205.7">6</text>
</g>
<text font-size="1.8" x="277.2" y="205">A3</text>
<g font-size="1.4">
<text x="262.3" y="191.5">USRR2</text>
<text x="269.1" y="191.5">for</text>
<text x="273.7" y="191.5">Debuge</text>
</g>
<g font-size="1.3">
<text x="71" y="53.7" transform="rotate(-90 71 53.7)">9</text>
<text x="57.3" y="59.9">SO/IO1</text>
<text x="60.1" y="55">CS#</text>
<text x="62.3" y="57.1">1</text>
<text x="70" y="58.1" transform="rotate(-90 70 58.1)">GND</text>
<text x="75.4" y="60">IO3/RESET#</text>
<text x="75.5" y="56.8">8</text>
<text x="75.5" y="54.9">VCC</text>
<text x="56.6" y="64.9">WP#/IO2</text>
<text x="62.2" y="62">2</text>
<text x="75.5" y="64.9">SCK</text>
<text x="75.6" y="61.8">7</text>
<text x="195.1" y="62.8" transform="rotate(-90 195.1 62.8)">1</text>
<text x="195.9" y="62">SCL</text>
<text x="201.4" y="62.1">SDA</text>
<text x="206.9" y="62.9" transform="rotate(-90 206.9 62.9)">6</text>
<text x="60.1" y="69.8">VSS</text>
<text x="62.2" y="66.9">3</text>
<text x="62.3" y="71.9">4</text>
<text x="75.6" y="66.7">6</text>
<text x="75.6" y="71.7">5</text>
<text x="75.9" y="69.8">SI/IO0</text>
<text x="195" y="67.8" transform="rotate(-90 195 67.8)">2</text>
<text x="195.9" y="67">GND</text>
<text x="195.9" y="71.9">ALERT ADD</text>
<text x="202.4" y="67">B+</text>
<text x="206.9" y="67.8" transform="rotate(-90 206.9 67.8)">5</text>
<text x="195" y="72.8" transform="rotate(-90 195 72.8)">3</text>
<text x="206.9" y="72.8" transform="rotate(-90 206.9 72.8)">4</text>
<text x="201.3" y="107.7">23</text>
<text x="220.9" y="107.7">24</text>
<text x="201.3" y="111.2">21</text>
<text x="220.9" y="111.1">22</text>
<text x="49.2" y="118.7" transform="rotate(-90 49.2 118.7)">15</text>
<text x="201.3" y="114.8">19</text>
<text x="201.3" y="118.3">17</text>
<text x="220.9" y="114.6">20</text>
<text x="220.9" y="118.2">18</text>
<text x="40.2" y="125.1" transform="rotate(-90 40.2 125.1)">2</text>
<text x="40.2" y="121.5" transform="rotate(-90 40.2 121.5)">1</text>
<text x="40.6" y="120.7">TXD</text>
<text x="40.6" y="124.3">GND</text>
<text x="48" y="120.7">SCSN</text>
<text x="48" y="124.3">CANH</text>
<text x="48" y="125.2" transform="rotate(-90 48 125.2)">GND</text>
<text x="56.2" y="126" transform="rotate(-90 56.2 126)">13</text>
<text x="56.2" y="122.4" transform="rotate(-90 56.2 122.4)">14</text>
<text x="87.9" y="122.5" transform="rotate(-90 87.9 122.5)">3</text>
<text x="96.2" y="122.5" transform="rotate(-90 96.2 122.5)">2</text>
<text x="201.3" y="121.8">15</text>
<text x="201.5" y="125.3">13</text>
<text x="220.9" y="121.7">16</text>
<text x="220.9" y="125.3">14</text>
<text x="40.2" y="128.6" transform="rotate(-90 40.2 128.6)">3</text>
<text x="40.6" y="127.8">VCC</text>
<text x="40.7" y="131.3">RXD</text>
<text x="47.9" y="127.8">CANL</text>
<text x="48" y="131.4">SDI</text>
<text x="56.2" y="129.5" transform="rotate(-90 56.2 129.5)">12</text>
<text x="87.9" y="127.4" transform="rotate(-90 87.9 127.4)">4</text>
<text x="96.1" y="127.5" transform="rotate(-90 96.1 127.5)">1</text>
<text x="201.5" y="128.9">11</text>
<text x="220.9" y="128.8">12</text>
<text x="40.1" y="132.1" transform="rotate(-90 40.1 132.1)">4</text>
<text x="40.2" y="135.7" transform="rotate(-90 40.2 135.7)">5</text>
<text x="40.6" y="134.9">VIO</text>
<text x="48" y="134.9">BAT</text>
<text x="56.2" y="133" transform="rotate(-90 56.2 133)">11</text>
<text x="56.2" y="136.6" transform="rotate(-90 56.2 136.6)">10</text>
<text x="202" y="132.4">9</text>
<text x="202" y="135.9">7</text>
<text x="220.9" y="132.3">10</text>
<text x="221.4" y="135.9">8</text>
<text x="40.2" y="142.8" transform="rotate(-90 40.2 142.8)">7</text>
<text x="40.2" y="139.3" transform="rotate(-90 40.2 139.3)">6</text>
<text x="40.6" y="138.4">SDO</text>
<text x="40.6" y="141.9">INH</text>
<text x="47.9" y="141.9">SCK</text>
<text x="48" y="138.5">WAKE</text>
<text x="56.2" y="139.3" transform="rotate(-90 56.2 139.3)">9</text>
<text x="56.2" y="142.8" transform="rotate(-90 56.2 142.8)">8</text>
<text x="202" y="139.5">5</text>
<text x="202" y="143">3</text>
<text x="221.5" y="139.4">6</text>
<text x="221.5" y="143">4</text>
<text x="202" y="146.5">1</text>
<text x="221.5" y="146.5">2</text>
</g>
<g font-size="1.1">
<text x="135.6" y="123.3" transform="rotate(-90 135.6 123.3)">Chip Varistor</text>
<text x="135.6" y="132.5" transform="rotate(-90 135.6 132.5)">Chip Varistor</text>
</g>
<g font-size=".7">
<text x="114.8" y="120">1.6 * 0.8</text>
<text x="115.6" y="119.1">100V</text>
<text x="104.7" y="123.4">WK73R1JTTD62R0F</text>
<text x="105.7" y="124.1">150V/0.5W</text>
<text x="106" y="125.1">1.6*0.8</text>
<text x="113.4" y="120.8">GCM1885C2A470JA16D</text>
<text x="32.7" y="130.2">GCM155R71C104KA55D</text>
<text x="34.5" y="129.5">1.0*0.5</text>
<text x="35.1" y="129">16V</text>
<text x="104.7" y="131.2">WK73R1JTTD62R0F</text>
<text x="105.7" y="131.9">150V/0.5W</text>
<text x="113.4" y="129.3">GCM1885C2A470JA16D</text>
<text x="114.8" y="128.5">1.6 * 0.8</text>
<text x="115.6" y="127.6">100V</text>
<text x="106" y="132.9">1.6*0.8</text>
<text x="32" y="143.6">GCM155R71C104KA55D</text>
<text x="33.8" y="143">1.0*0.5</text>
<text x="34.4" y="142.4">16V</text>
<text x="112.7" y="146.3">GCM155R71H104KE02D</text>
<text x="113.4" y="145.6">1.0*0.5</text>
<text x="113.7" y="145.1">50V</text>
</g>
</svg>
